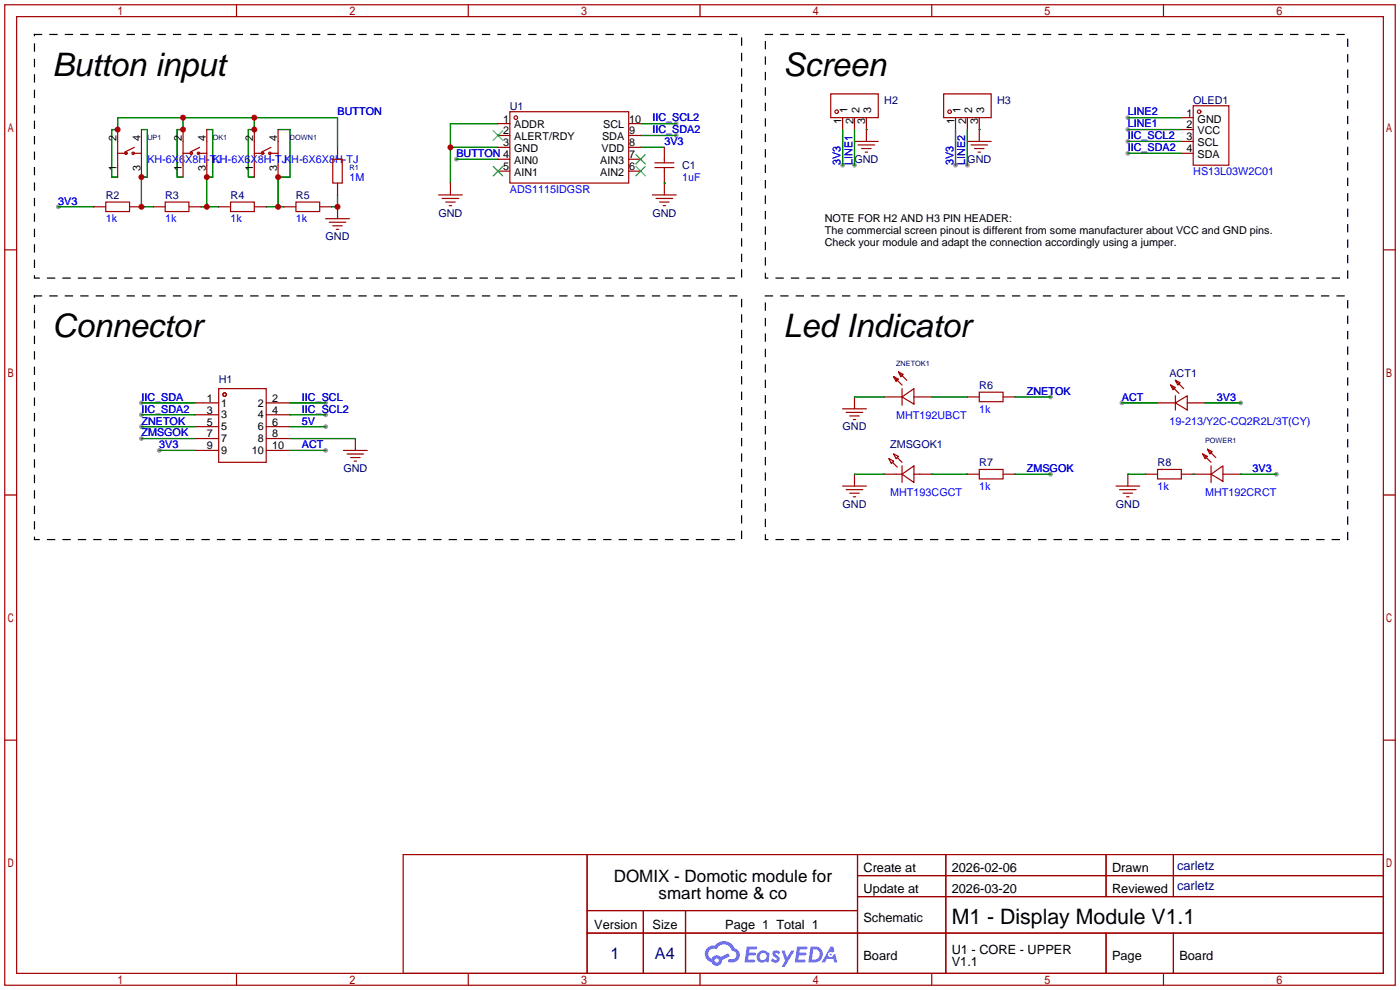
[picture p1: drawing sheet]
<svg xmlns="http://www.w3.org/2000/svg" width="299mm" height="212mm" viewBox="0 0 299 212" stroke-linecap="round" stroke-linejoin="round" font-family="sans-serif">
<g fill="#999">
<circle cx="12.4" cy="44.2" r=".51"/>
<circle cx="144.5" cy="29" r=".51"/>
<circle cx="144.5" cy="26.4" r=".51"/>
<circle cx="97.5" cy="34" r=".51"/>
<circle cx="241" cy="30.2" r=".51"/>
<circle cx="241" cy="32.8" r=".51"/>
<circle cx="265.2" cy="86.1" r=".51"/>
<circle cx="239.8" cy="86.1" r=".51"/>
<circle cx="224.5" cy="101.3" r=".51"/>
<circle cx="224.5" cy="84.8" r=".51"/>
<circle cx="272.8" cy="101.3" r=".51"/>
<circle cx="69.6" cy="86.1" r=".51"/>
<circle cx="69.6" cy="91.2" r=".51"/>
<circle cx="69.6" cy="88.6" r=".51"/>
<circle cx="69.6" cy="96.3" r=".51"/>
<circle cx="30.2" cy="86.1" r=".51"/>
<circle cx="34" cy="96.3" r=".51"/>
<circle cx="30.2" cy="93.7" r=".51"/>
<circle cx="30.2" cy="91.2" r=".51"/>
<circle cx="30.2" cy="88.6" r=".51"/>
<circle cx="241" cy="27.7" r=".51"/>
<circle cx="180.1" cy="35.3" r=".51"/>
<circle cx="204.2" cy="35.3" r=".51"/>
<circle cx="241" cy="25.1" r=".51"/>
<circle cx="206.8" cy="35.3" r=".51"/>
<circle cx="182.6" cy="35.3" r=".51"/>
</g>
<g fill="none" stroke="#a10000" stroke-width=".25">
<path d="M1 1h297.2v209.6h-297.2zM3.6 3.6h292.1v204.4h-292.1zM50.5 1v2.6M100.1 1v2.6M149.6 1v2.6M199.1 1v2.6M248.7 1v2.6M1 53.4h2.6M295.7 53.4h2.5M1 105.8h2.6M295.7 105.8h2.5M1 158.2h2.6"/>
<path d="M295.7 158.2h2.5M50.5 208v2.6M100.1 208v2.6M149.6 208v2.6M199.1 208v2.6M248.7 208v2.6"/>
</g>
<g fill="#5487ff">
<path d="M165.3 203.3a.99 .99 0 0 1 1.4 .2l-.3 .5a.39 .39 0 0 0-.3-.3 .39 .39 0 0 0-.4 .1l.1 .1a1.02 1.02 0 0 1 .6 1.6 1.17 1.17 0 0 1-1.7-.2l.4-.5 .6 .4 .3-.1v-.3a1.01 1.01 0 0 1-.7-1.5z"/>
<path d="M167.1 203.2h.6l.5 1.5 .9-1.5h.7l-2.1 3.4h-.7l.8-1.3z"/>
<path d="M159.6 202.3h1.9l.3 .1-.1 .4-1.5 .1-.1 .7h1.2l.3 .3-.3 .3h-1.3l-.1 .9h1.4l.1 .3-.1 .2-2.2 .1z"/>
<path d="M170.4 202.3h1.9l.2 .1-.1 .4-1.5 .1-.1 .7h1.3l.3 .3-.4 .3h-1.2l-.2 .9h1.4l.2 .3-.2 .2-2.1 .1z"/>
<path d="M177.5 202.3h.6l.2 1-.5 .3a.57 .57 0 0 0-.8 .2 .57 .57 0 0 0 .4 .8 .57 .57 0 0 0 .7-.5l.4-.2 .5 1.8h-.7l-.2-.7h-1.4l-.4 .7h-.7z"/>
<path d="M173.2 202.3l-.4 3.4h1.1a1.73 1.73 0 0 0 1.9-1.7 1.73 1.73 0 0 0-2-1.7zM173.8 202.9a1.14 1.14 0 0 1 1.4 1.1 1.14 1.14 0 0 1-1.5 1.1h-.2z"/>
<path d="M162 203.6a1.26 1.26 0 0 0 0 1.8 1.26 1.26 0 0 0 1.7 .1l.5 .2 .3-1.9-.1-.2h-.4a1.21 1.21 0 0 0-2 0zM162.6 203.9a.76 .76 0 0 1 1 0 .76 .76 0 0 1 .1 1.1 .76 .76 0 0 1-1 .1l-.4-.6z"/>
<path d="M151.2 202.6a1.81 1.81 0 0 0 .9 3 1.18 1.18 0 0 0 1.3 .8 1.18 1.18 0 0 0 .9-1.2l1.7-.9-.4-.6-1.5 .8a1.2 1.2 0 0 0-2 .4 1.14 1.14 0 0 1-.6-1.6 1.14 1.14 0 0 1 1.7-.4 1.73 1.73 0 0 1 1.7-1.1 1.73 1.73 0 0 1 1.6 1.4 .94 .94 0 0 1 .8 1.2 .94 .94 0 0 1-1.3 .6 .36 .36 0 0 0-.4 .3 .36 .36 0 0 0 .3 .4 1.63 1.63 0 0 0 2.1-1 1.63 1.63 0 0 0-1-2.1 2.43 2.43 0 0 0-4.2-.5l-1 .1zM152.7 205.3a.45 .45 0 0 1 .9 0 .45 .45 0 0 1-.9 0z"/>
<circle cx="177.5" cy="204" r=".22"/>
</g>
<g fill="none" stroke="#a10000" stroke-width=".25">
<path d="M25.1 27.7v10.1M25.1 32.8h1.8M28.4 32.8h1.8M28.7 31.5l-2 1M30.2 27.7v10.1M39.1 32.8h1.8M39.1 27.7v10.1M42.4 32.8h1.8M42.7 31.5l-2.1 1M44.2 27.7v10.1M54.4 32.8h1.7M54.4 27.7v10.1"/>
<path d="M57.7 32.8h1.7M57.9 31.5l-2 1M59.4 27.7v10.1M71.1 34h2.1v5.1h-2.1zM72.1 31.5v2.5M72.1 39.1v2.6M96.3 39.1v2.6M106.4 26.4h2.6M106.4 29h2.6M106.4 31.5h2.6M106.4 34h2.6M106.4 36.6h2.6"/>
<path d="M109 23.9h25.4v15.2h-25.4zM134.4 26.4h2.5M134.4 29h2.5M134.4 31.5h2.5M134.4 34h2.5M134.4 36.6h2.5M140 35.8h4M140 34.8h4M142 31.5v3.3M142 35.8v5.9M177.5 20.1h10.2v5h-10.2zM180.1 25.1v2.6"/>
<path d="M182.6 30.2h5.1M182.6 25.1v2.6M183.4 31h3.5M184.1 31.8h2.1M184.9 32.5h.5M185.2 25.1v5.1M201.7 20.1h10.1v5h-10.1zM204.2 25.1v2.6M206.8 30.2h5M206.8 25.1v2.6M207.5 31h3.6M208.3 31.8h2"/>
<path d="M209 32.5h.5M209.3 25.1v5.1M252.5 32.8h2.5M252.5 25.1h2.5M252.5 27.7h2.5M252.5 30.2h2.5M255 22.6h7.6v12.7h-7.6zM20.1 44.2h2.5M22.6 43.2h5.1v2h-5.1zM27.7 44.2h2.5M32.8 44.2h2.5M35.3 43.2h5.1v2h-5.1z"/>
<path d="M40.4 44.2h2.5M46.7 44.2h2.6M49.3 43.2h5.1v2h-5.1zM54.4 44.2h2.5M60.7 44.2h2.5M63.2 43.2h5.1v2h-5.1zM68.3 44.2h2.6M69.6 46.7h5.1M70.4 47.5h3.5M71.1 48.3h2.1M71.9 49h.5M72.1 44.2v2.5"/>
<path d="M93.7 41.7h5.1M94.5 42.4h3.5M95.2 43.2h2.1M96 43.9h.5M139.4 41.7h5.1M140.2 42.4h3.6M141 43.2h2M141.7 43.9h.5M192 79.5l1 .5-.5 .5zM192 79.5l1.8 1.8M41.7 86.1h5M41.7 88.6h5"/>
<path d="M41.7 91.2h5M41.7 93.7h5M41.7 96.3h5M46.7 83.1h10.2v15.7h-10.2zM56.9 86.1h5.1M56.9 88.6h5.1M56.9 91.2h5.1M56.9 93.7h5.1M56.9 96.3h5.1M73.4 96.3h5.1M74.2 97h3.5M74.9 97.8h2.1"/>
<path d="M75.7 98.6h.5M75.9 93.7v2.6M180.1 87.4h5.1M180.8 88.1h3.6M181.6 88.9h2M182.4 89.7h.5M182.6 84.8v2.6M189 84.8h3.8M190 98l1 .6-.5 .5zM190.8 98.8l1 1M191 80.5l1 .5-.5 .5zM191 97l1 .5-.5 .5z"/>
<path d="M191 80.5l1.8 1.8M191.8 97.8l1 1M192.8 84.8l2.5-1.7v3.3zM192.8 83.1v3.5M192.8 99.6v3.5M195.3 84.8h3.8M206.8 84.8h2.5M209.3 83.8h5.1v2.1h-5.1zM214.4 84.8h2.5M247.4 86.1h3.8M250.2 82.3l1 .5-.5 .5zM250.2 82.3l1.8 1.8"/>
<path d="M251.2 86.1l2.5-1.5v3zM251.2 81.3l1 .5-.5 .5zM251.2 81.3l1.8 1.8M251.2 84.6v3M253.7 86.1h3.9M257 97l1.1 .5-.5 .5zM257 97l1.8 1.8M258.1 96l1 .5-.5 .5zM258.1 96l1.7 1.8M258.8 99.6v3.5M180.1 103.9h5.1M180.8 104.6h3.6"/>
<path d="M181.6 105.4h2M182.4 106.2h.5M182.6 101.3v2.6M189 101.3h3.8M192.8 101.3l2.5-1.7v3.5zM195.3 101.3h3.8M206.8 101.3h2.5M209.3 100.3h5.1v2.1h-5.1zM214.4 101.3h2.5M238.5 103.9h5.1M239.3 104.6h3.5M240 105.4h2.1"/>
<path d="M240.8 106.2h.5M241 101.3v2.6M244.9 101.3h2.5M247.4 100.3h5.1v2.1h-5.1zM252.5 101.3h6.3M258.8 101.3l2.6-1.7v3.3zM261.4 101.3h3.8M86.2 182.6h209.5v25.4h-209.5zM125.5 182.6v25.4M125.5 194.6h57.8M125.5 199.4h170.2M137.5 194.6v13.4"/>
<path d="M146.5 194.6v13.4M183.3 182.6v25.4M183.3 187.1h112.4M183.3 191.6h112.4M202.1 182.6v25.4M236.4 182.6v9M236.4 199.4v8.6M250.8 182.6v9M250.8 199.4v8.6"/>
<circle cx="26.9" cy="32.8" r=".25"/>
<circle cx="28.4" cy="32.8" r=".25"/>
<circle cx="40.9" cy="32.8" r=".25"/>
<circle cx="42.4" cy="32.8" r=".25"/>
<circle cx="56.1" cy="32.8" r=".25"/>
<circle cx="57.7" cy="32.8" r=".25"/>
<circle cx="110.2" cy="25.1" r=".38"/>
<circle cx="178.8" cy="23.9" r=".38"/>
<circle cx="202.9" cy="23.9" r=".38"/>
<circle cx="256.3" cy="23.9" r=".38"/>
<circle cx="48" cy="84.3" r=".38"/>
</g>
<g fill="none" stroke="#008700" stroke-width=".25">
<path d="M30.2 27.7h1.3v10.1h-1.3v6.4h2.6M39.1 25.1v2.6h-1.3v10.1h1.3M44.2 27.7h1.3v10.1h-1.3v6.4M54.4 25.1v2.6h-1.3v10.1h1.3M59.4 27.7h2.6v10.1h-2.6v6.4M72.1 31.5v-6.4h-47v2.6h-1.2v10.1h1.2M96.3 31.5h10.1M97.5 34h8.9M106.4 26.4h-10.1v12.7M136.9 31.5h5.1M136.9 29h7.6M136.9 26.4h7.6"/>
<path d="M142 39.1h.1M180.1 27.7v7.6M182.6 27.7v7.6M185.2 27.7h.1M204.2 27.7v7.6M206.8 27.7v7.6M209.3 27.7h.1M241 25.1h11.5M241 27.7h11.5M241 30.2h11.5M241 32.8h11.5M12.4 44.2h7.7"/>
<path d="M42.9 44.2h3.8M56.9 44.2h3.8M72.1 41.7v2.5h-1.2M30.2 86.1h11.5M30.2 93.7h11.5M30.2 91.2h11.5M30.2 88.6h11.5M34 96.3h7.7M62 86.1h7.6M62 93.7h13.9M62 91.2h7.6M62 88.6h7.6"/>
<path d="M62 96.3h7.6M182.6 84.8h6.4M199.1 84.8h7.7M216.9 84.8h7.6M239.8 86.1h7.6M257.6 86.1h7.6M182.6 101.3h6.4M199.1 101.3h7.7M216.9 101.3h7.6M241 101.3h3.9M255 101.3h.1M265.2 101.3h7.6"/>
</g>
<path d="M7.4 7.4h151.1v52h-151.1zM163.6 7.4h124.4v52h-124.4zM7.4 63.2h151.1v52.1h-151.1zM163.6 63.2h124.4v52.1h-124.4z" fill="none" stroke="#000" stroke-width=".25" stroke-dasharray="1.5 1.8"/>
<path d="M105.4 27.9l2 2.1M105.4 35.6l2 2M107.4 27.9l-2 2.1M107.4 35.6l-2 2M135.9 35.6l2 2M135.9 33l2 2.1M137.9 35.6l-2 2M137.9 33l-2 2.1" fill="none" stroke="#3c3" stroke-width=".25"/>
<g fill="#c00">
<circle cx="54.4" cy="25.1" r=".63"/>
<circle cx="54.4" cy="27.7" r=".63"/>
<circle cx="39.1" cy="25.1" r=".63"/>
<circle cx="39.1" cy="27.7" r=".63"/>
<circle cx="25.1" cy="27.7" r=".63"/>
<circle cx="72.1" cy="44.2" r=".63"/>
<circle cx="59.4" cy="44.2" r=".63"/>
<circle cx="59.4" cy="37.8" r=".63"/>
<circle cx="30.2" cy="44.2" r=".63"/>
<circle cx="30.2" cy="37.8" r=".63"/>
<circle cx="44.2" cy="44.2" r=".63"/>
<circle cx="44.2" cy="37.8" r=".63"/>
<circle cx="96.3" cy="31.5" r=".63"/>
</g>
<g font-size="6.9">
<text x="11.2" y="16.1">Button input</text>
<text x="167.4" y="16.1">Screen</text>
<text x="11.2" y="72">Connector</text>
<text x="167.4" y="72">Led Indicator</text>
</g>
<text font-size="4.5" x="203.4" y="197.5">M1 - Display Module V1.1</text>
<g font-size="3.6">
<text x="131.2" y="188.5">DOMIX - Domotic module for</text>
<text x="140.8" y="192.2">smart home &amp; co</text>
</g>
<g font-size="3.5" fill="#000080">
<text x="130.5" y="204.9">1</text>
<text x="140" y="204.9">A4</text>
</g>
<g font-size="2.7" fill="#000080">
<text x="251.6" y="185.9">carletz</text>
<text x="251.6" y="190.2">carletz</text>
</g>
<g font-size="2.7">
<text x="184.5" y="186.3">Create at</text>
<text x="184.5" y="190.8">Update at</text>
<text x="203.4" y="186.3">2026-02-06</text>
<text x="203.4" y="190.8">2026-03-20</text>
<text x="237.7" y="186.3">Drawn</text>
<text x="237.7" y="190.8">Reviewed</text>
<text x="184.5" y="197">Schematic</text>
<text x="127" y="198.5">Version</text>
<text x="139.5" y="198.5">Size</text>
<text x="155" y="198.5">Page 1 Total 1</text>
<text x="203.4" y="203.8">U1 - CORE - UPPER</text>
<text x="184.5" y="205.2">Board</text>
<text x="203.4" y="206.5">V1.1</text>
<text x="237.7" y="205.2">Page</text>
<text x="252.1" y="205.2">Board</text>
</g>
<g font-size="2.3" fill="#000080">
<text x="109" y="23.4">U1</text>
<text x="189" y="22.1">H2</text>
<text x="213.1" y="22.1">H3</text>
<text x="255" y="22.1">OLED1</text>
<text x="182.6" y="34.8">GND</text>
<text x="206.7" y="34.8">GND</text>
<text x="145.8" y="36.1">C1</text>
<text x="22.6" y="42.5">R2</text>
<text x="35.3" y="42.5">R3</text>
<text x="49.3" y="42.5">R4</text>
<text x="63.2" y="42.5">R5</text>
<text x="93.7" y="46.3">GND</text>
<text x="139.4" y="46.3">GND</text>
<text x="69.6" y="51.4">GND</text>
<text x="46.7" y="81.8">H1</text>
<text x="209.3" y="83.1">R6</text>
<text x="249.9" y="80.6">ACT1</text>
<text x="180.1" y="92">GND</text>
<text x="190.2" y="95.8">ZMSGOK1</text>
<text x="73.4" y="100.9">GND</text>
<text x="209.3" y="99.6">R7</text>
<text x="247.4" y="99.6">R8</text>
<text x="180.1" y="108.5">GND</text>
<text x="238.5" y="108.5">GND</text>
</g>
<g font-size="2.3" fill="#00f">
<text x="72.1" y="24.7">BUTTON</text>
<text x="139.4" y="28.5">IIC_SDA2</text>
<text x="139.4" y="26">IIC_SCL2</text>
<text x="241" y="29.8">IIC_SCL2</text>
<text x="241" y="27.2">LINE1</text>
<text x="241" y="24.7">LINE2</text>
<text x="31.5" y="34.8">KH-6X6X8H-TJ</text>
<text x="45.5" y="34.8">KH-6X6X8H-TJKH-6X6X8H-TJ</text>
<text x="97.5" y="33.6">BUTTON 4</text>
<text x="142" y="31">3V3</text>
<text x="179.6" y="35.3" transform="rotate(-90 179.6 35.3)">3V3</text>
<text x="182.2" y="35.3" transform="rotate(-90 182.2 35.3)">LINE1</text>
<text x="203.8" y="35.3" transform="rotate(-90 203.8 35.3)">3V3</text>
<text x="206.3" y="35.3" transform="rotate(-90 206.3 35.3)">LINE2</text>
<text x="241" y="32.3">IIC_SDA2</text>
<text x="74.7" y="38.7">1M</text>
<text x="109" y="41.2">ADS1115IDGSR</text>
<text x="145.8" y="38.7">1uF</text>
<text x="255" y="37.4">HS13L03W2C01</text>
<text x="12.4" y="43.7">3V3</text>
<text x="22.6" y="47.5">1k</text>
<text x="35.3" y="47.5">1k</text>
<text x="49.3" y="47.5">1k</text>
<text x="63.2" y="47.5">1k</text>
<text x="30.2" y="85.6">IIC_SDA</text>
<text x="30.2" y="88.2">IIC_SDA2</text>
<text x="64.5" y="85.6">IIC_SCL</text>
<text x="64.5" y="88.2">IIC_SCL2</text>
<text x="191.5" y="89.5">MHT192UBCT</text>
<text x="209.3" y="88.2">1k</text>
<text x="219.5" y="84.4">ZNETOK</text>
<text x="239.8" y="85.6">ACT</text>
<text x="260.1" y="85.6">3V3</text>
<text x="30.2" y="93.3">ZMSGOK</text>
<text x="30.2" y="90.7">ZNETOK</text>
<text x="34" y="95.8">3V3</text>
<text x="64.5" y="90.7">5V</text>
<text x="64.5" y="95.8">ACT</text>
<text x="249.9" y="90.7">19-213/Y2C-CQ2R2L/3T(CY)</text>
<text x="219.5" y="100.9">ZMSGOK</text>
<text x="267.7" y="100.9">3V3</text>
<text x="190.2" y="106">MHT193CGCT</text>
<text x="209.3" y="104.7">1k</text>
<text x="247.4" y="104.7">1k</text>
<text x="257.6" y="106">MHT192CRCT</text>
</g>
<g font-size="2.3">
<text x="107.6" y="26.2">1</text>
<text x="107.6" y="28.7">2</text>
<text x="109.9" y="27.5">ADDR</text>
<text x="109.9" y="30">ALERT/RDY</text>
<text x="128.7" y="30">SDA</text>
<text x="128.9" y="27.5">SCL</text>
<text x="134.5" y="28.7">9</text>
<text x="134.5" y="26.2">10</text>
<text x="179.9" y="26.6" transform="rotate(-90 179.9 26.6)">1</text>
<text x="181.1" y="24.2" transform="rotate(-90 181.1 24.2)">1</text>
<text x="182.4" y="26.6" transform="rotate(-90 182.4 26.6)">2</text>
<text x="183.7" y="24.2" transform="rotate(-90 183.7 24.2)">2</text>
<text x="184.9" y="26.6" transform="rotate(-90 184.9 26.6)">3</text>
<text x="186.2" y="24.2" transform="rotate(-90 186.2 24.2)">3</text>
<text x="204" y="26.6" transform="rotate(-90 204 26.6)">1</text>
<text x="205.3" y="24.2" transform="rotate(-90 205.3 24.2)">1</text>
<text x="206.5" y="26.6" transform="rotate(-90 206.5 26.6)">2</text>
<text x="207.8" y="24.2" transform="rotate(-90 207.8 24.2)">2</text>
<text x="209.1" y="26.6" transform="rotate(-90 209.1 26.6)">3</text>
<text x="210.3" y="24.2" transform="rotate(-90 210.3 24.2)">3</text>
<text x="253.6" y="24.9">1</text>
<text x="253.6" y="27.5">2</text>
<text x="253.6" y="30">3</text>
<text x="256" y="26.2">GND</text>
<text x="256" y="28.7">VCC</text>
<text x="24.9" y="30.2" transform="rotate(-90 24.9 30.2)">2</text>
<text x="30" y="30.2" transform="rotate(-90 30 30.2)">4</text>
<text x="38.9" y="30.2" transform="rotate(-90 38.9 30.2)">2</text>
<text x="44" y="30.2" transform="rotate(-90 44 30.2)">4</text>
<text x="54.1" y="30.2" transform="rotate(-90 54.1 30.2)">2</text>
<text x="59.2" y="30.2" transform="rotate(-90 59.2 30.2)">4</text>
<text x="107.6" y="31.3">3</text>
<text x="109.9" y="32.5">GND</text>
<text x="109.9" y="35.1">AIN0</text>
<text x="128.3" y="35.1">AIN3</text>
<text x="128.6" y="32.5">VDD</text>
<text x="134.5" y="33.8">7</text>
<text x="134.5" y="31.3">8</text>
<text x="253.6" y="32.5">4</text>
<text x="256" y="31.3">SCL</text>
<text x="256" y="33.8">SDA</text>
<text x="24.9" y="36.6" transform="rotate(-90 24.9 36.6)">1</text>
<text x="30" y="36.6" transform="rotate(-90 30 36.6)">3</text>
<text x="38.9" y="36.6" transform="rotate(-90 38.9 36.6)">1</text>
<text x="44" y="36.6" transform="rotate(-90 44 36.6)">3</text>
<text x="54.1" y="36.6" transform="rotate(-90 54.1 36.6)">1</text>
<text x="59.2" y="36.6" transform="rotate(-90 59.2 36.6)">3</text>
<text x="107.6" y="36.3">5</text>
<text x="109.9" y="37.6">AIN1</text>
<text x="128.3" y="37.6">AIN2</text>
<text x="134.5" y="36.3">6</text>
<text x="176.3" y="47.5">NOTE FOR H2 AND H3 PIN HEADER:</text>
<text x="176.3" y="50.1">The commercial screen pinout is different from some manufacturer about VCC and GND pins.</text>
<text x="176.3" y="52.6">Check your module and adapt the connection accordingly using a jumper.</text>
<text x="44.2" y="85.9">1</text>
<text x="44.2" y="88.4">3</text>
<text x="47.2" y="86.9">1</text>
<text x="47.2" y="89.4">3</text>
<text x="55.1" y="86.9">2</text>
<text x="55.1" y="89.4">4</text>
<text x="58.2" y="85.9">2</text>
<text x="58.2" y="88.4">4</text>
<text x="44.2" y="91">5</text>
<text x="44.2" y="93.5">7</text>
<text x="47.2" y="92">5</text>
<text x="47.2" y="94.5">7</text>
<text x="55.1" y="92">6</text>
<text x="55.1" y="94.5">8</text>
<text x="58.2" y="91">6</text>
<text x="58.2" y="93.5">8</text>
<text x="44.2" y="96">9</text>
<text x="47.2" y="97.1">9</text>
<text x="53.8" y="97.1">10</text>
<text x="58.2" y="96">10</text>
</g>
<g font-size="1.6" fill="#000080">
<text x="31.5" y="29.9">UP1</text>
<text x="45.5" y="29.9">OK1</text>
<text x="62" y="29.9">DOWN1</text>
<text x="74.7" y="36.3">R1</text>
<text x="191.5" y="78.2">ZNETOK1</text>
<text x="257.6" y="94.7">POWER1</text>
</g>
</svg>
